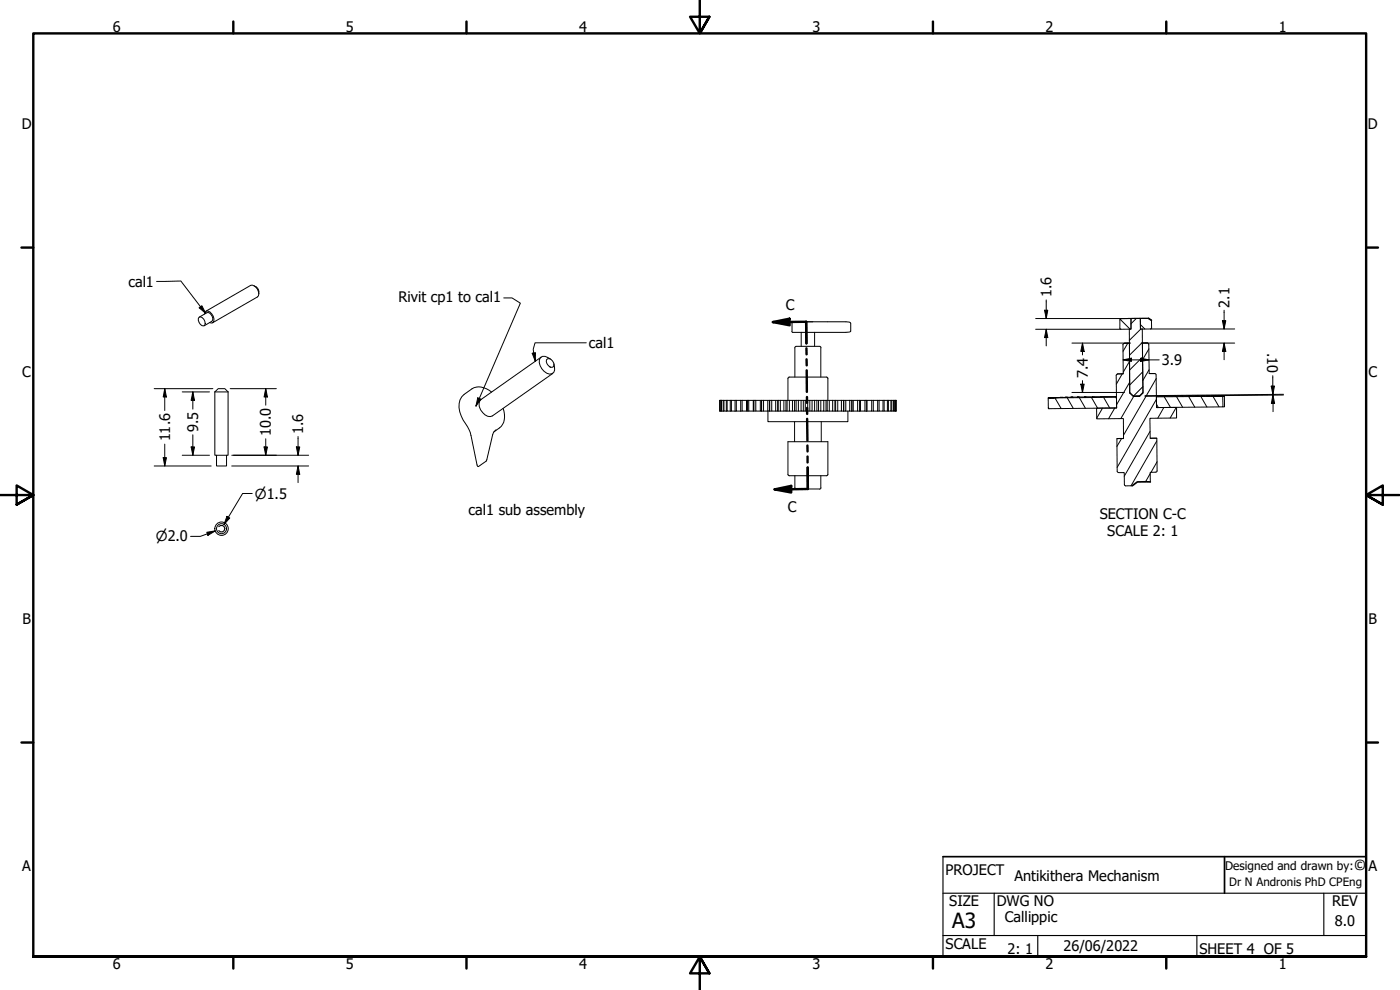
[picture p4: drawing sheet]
<svg xmlns="http://www.w3.org/2000/svg" width="420mm" height="297mm" viewBox="0 0 420 297" stroke-linecap="round" stroke-linejoin="round" font-family="sans-serif">
<!-- layer: Hatch (ANSI) -->
<g fill="none" stroke="#000" stroke-width=".3">
<path d="M336.2 95.8l2.9 2.9M341 95.5l-1.6 1.6M342.3 97.4l1.3 1.3M342.3 98.7l-3.4 3.4M345.2 95.8l.4 .4M316.6 119.4l1.9 3.2M320.3 119.4l1.8 3.1M323.9 119.3l1.9 3.2M327.6 119.3l1.8 3.2M331.2 119.2l1.8 3.2M334.9 119.2l.2 .4M336.8 112.2l-1.8 3.1"/>
<path d="M338.5 103l-1.4 2.4M339 108.4l-1.9 3.3M339 114.7l-3.9 6.8M340.2 118.9l-3.8 6.7M342.9 102.7l-3.9 3.9M342.9 107.1l-3.9 3.9M342.9 111.6l-3.9 3.9M343 116l-2.7 2.7M344.8 104.7l-1.9 3.2M344.8 110.9l-1.8 3.3M347 113.6l-9.8 17M347 119.8l-11.7 20.4"/>
<path d="M349.4 119.1l1.9 3.1M353.1 119l1.8 3.2M356.7 119l1.9 3.2M360.4 118.9l1.8 3.2M364 118.9l1.8 3.2M314.6 122.2l.2 .4M330.9 122.5l-1.8 3M334.6 122.4l-1.9 3.2M336.6 131.6l-1.4 2.4M345.1 129.4l-7.7 13.5M347.1 121.3l.5 1M347.2 132.3l-7.8 13.5"/>
<path d="M347.3 138.5l-1.9 3.2M349.3 122.2l-1.8 3.3M353 122.2l-1.8 3.3M345.2 142.1l-1.4 2.5"/>
</g>
<!-- layer: Visible (ANSI) -->
<g fill="none" stroke="#000" stroke-width=".3">
<path d="M59.8 95.2a1.63 1.63 0 0 1 1.5 .8 1.63 1.63 0 0 1-.1 1.8 1.81 1.81 0 0 1-1.4-2.6zM59.8 95.2l2.3-1.4a1.7 1.7 0 0 1 1.4 2.6l-2.2 1.3M61.4 94.2l.2-.6 .3-.3a2.47 2.47 0 0 1 2 3.5h-1M61.8 93.4l13.4-7.8a2.31 2.31 0 0 1 2.1 3.5l-13.5 7.7M76.2 85.8a2.06 2.06 0 0 1 1.5 2.4M238 99.7l16.8-.1 .5-.3v-2.3l-.5-.4-.9-.1h-15.8l-.4 .5v2.6l.3 .2M240.5 99.7v4.2M241 96.5h3M244.5 99.7v4.2M336.2 95.7l3.2-.1v3.1h-3.2zM336.4 95.6l8.3-.1h-2.5l.1 3.2 3.2-.1 .1-2.5M339.4 95.6l2.8-.1 .1 3.2h.5l.2 19-1 1-1.9 .1-1.1-1-.1-19.1h.5z"/>
<path d="M342.2 95.5l-2.8 .1M64.5 117.6l1-1h2l1 1M64.5 117.6v19h4v-19M64.5 117.6h4M147.5 117.6a5.1 5.1 0 0 0-5.9-.9 5.6 5.6 0 0 0-3.8 5.5 15.5 15.5 0 0 0 3 6.7l.3 .9 2.3 10.2 2.6-1.8 1.9-7.8 .3-.7 .6-.7M162.4 107.1l-18 12.8a3.2 3.2 0 0 0 1.2 4.6l.8 .4 .8 .1 .6-.2 18.1-12.8M164.3 107.6a1.76 1.76 0 0 1 1.8 2.5 1.72 1.72 0 0 1-2.1-2.1zM165.2 107.7a2.28 2.28 0 0 0-3-.4 3.6 3.6 0 0 0 2.7 5l.8-.2a2.23 2.23 0 0 0 .5-2.9M238.5 104.3l.5-.4h7l.4 .4M238.5 104.3v8.8M246.3 104.3v8.8M314.6 119.4l20.5-.2v3.2l-20.5 .2z"/>
<path d="M314.6 119.4h.1M314.7 119.4h1.7h-1.2M314.7 119.4h1.3h-1.4M314.7 119.4h.1M315.2 119.4h.1M315.9 119.3h1.1l-1.8 .1M315.9 119.3h.1M316.9 119.3h.9h-1.9M316.9 119.3h.1M318.2 119.2h.8l-2.1 .1M318.2 119.2v.1M319.7 119.2h.7h-2.2"/>
<path d="M319.7 119.2h.1M321.4 119.2h.6h-2.3M321.4 119.2h.1M323.4 119.1l.4 .1h-2.4M323.4 119.1v.1M325.5 119.1h2.4M325.5 119.1h.3h-2.4M325.5 119.1h.1M327.9 119.1h.1M330.3 119h.1M335.1 118.9l-7.2 .2M337.1 112.1l-1.8 .1"/>
<path d="M337.4 103h1.6v15l1.1 .9M337.4 103l-.4 .4 .1 8.8h-1.7l-.4 .4 .1 9.8-6 .1v3.2l8-.1 .1 6h-2l.1 9.8 .4 .4h1.7l.1 3.9h2.3M339 102.9l-1.6 .1M339 118h.3M340.1 118.9h1.9M342.8 117.9h.2M342.9 102.9h1.5M344.4 102.9l.4 .4 .1 8.8h1.7l.4 .4 .1 9.8 6-.1v3.2l-8 .1 .1 6h2l.1 9.8-.4 .4h-1.7v2.9M344.4 102.9h-1.5l.1 15-1 1M344.9 112.1h1.7M347 119.1l19.9-.2 .1 3.2-19.9 .2zM352.6 118.8h.1"/>
<path d="M355 118.8h-.2h2.4M355 118.8h-8M355 118.8h.1M357.2 118.8h-.3h2.4M357.2 118.8h.1M359.3 118.8h-.4h2.3M359.3 118.8h.1M361.2 118.8h-.6h2.3M361.2 118.8h.1M362.9 118.8h-.7h2.2M362.9 118.8h.1M364.4 118.8h-.9h2"/>
<path d="M364.4 118.8h.1M365.5 118.8h-1h1.9M365.5 118.8h.1M366.4 118.8l-1 .1h1.7M366.4 118.8h.1M367.1 118.9h-1.2h1.6M367.1 118.9h.1M367.5 118.9h-1.3h.7M367.5 118.9v3.2h-.5M65 136.6v3.2h3v-3.2M151 122.5a5.2 5.2 0 0 1-2.7 7.1M216.1 123.3v-3.2v3.2h.3"/>
<path d="M216.1 123.3h.1M216.4 120.1v3.2M216.4 123.3h.1M216.5 120.1v3.2h.5M217 120.1v3.2M217 123.3h.3M217.3 120.1v3.2h.7M218 120.1v3.2M218 123.3h.2M218.2 120.1v3.2h1M219.2 120.1v3.2M219.2 123.3h.3"/>
<path d="M219.5 120.1v3.2h1.1M220.6 120.1v3.2M220.6 123.3h.4M221 120.1v3.2h1.3M222.3 120.1v3.2M222.3 123.3h.4M222.7 120.1h1.5M222.7 120.1h-6.7l.1 3.2M222.7 120.1v3.2h2M224.2 120.1v3.2zM224.2 120.1h.5M224.7 120.1h1.6"/>
<path d="M224.7 120.1v3.2h1.4M226.1 120.1v3.2h.2v-3.2M226.3 120.1h.5M226.3 123.3h.5M226.8 120.1h1.8M226.8 120.1v3.2h1.4M228.2 120.1v3.2h.4v-3.2M228.6 120.1h.6M228.6 120.1v3.2h.6M229.2 120.1h1.8M229.2 120.1v3.2h1.2M230.4 120.1v3.2h.6v-3.2"/>
<path d="M230.5 123.3v3.2h24v-3.2M230.9 120.1v3.2M231 120.1h.6M231 123.3h.6M231.6 120.1h2M231.6 120.1v3.2h1.2M232.8 120.1v3.2h.6v-3.2M233.6 120.1v3.2h-.2M233.6 120.1h.6M233.6 123.3h.6M234.2 120.1h2M234.2 120.1v3.2h1"/>
<path d="M235.2 120.1v3.2h.7v-3.2M236.2 120.1v3.2h-.3M236.2 120.1h.7M236.2 123.3h.7M236.5 132.5h12l-.1 10-.3 .2h-11.4l-.2-.4zM236.5 120.1v-6.6l.4-.4 11.4 .1 .2 .3v6.6M236.9 120.1h2M236.9 120.1v3.2h.9M237.8 120.1v3.2h.7v-3.2M238.5 126.5v6M238.9 120.1v3.2h-.4M238.9 120.1h.7"/>
<path d="M238.9 123.3h.7M239.6 120.1h2.1M239.6 120.1v3.2h.8M240.4 120.1v3.2h.7v-3.2M241.7 120.1v3.2h-.6M241.7 120.1h.7M241.7 123.3h.7M242.4 120.1h2.1M242.4 120.1v3.2h.6M243 120.1v3.2h.7v-3.2M244.5 120.1v3.2h-.8M244.5 120.1h.7"/>
<path d="M244.5 123.3h.7M245.2 120.1h2M245.2 120.1v3.2h.5M245.7 120.1v3.2h.6v-3.2M246.5 126.5v6M247.2 120.1v3.2h-.9M247.2 120.1h.7M247.2 123.3h.7M247.9 120.1h2M247.9 120.1v3.2h.3M248.2 120.1v3.2h.7v-3.2M249.9 120.1v3.2h-1"/>
<path d="M249.9 120.1h.7M249.9 123.3h.7M250.6 120.1h1.9M250.6 120.1v3.2h.2M250.8 120.1v3.2h.6v-3.2M252.5 120.1v3.2h-1.1M252.5 120.1h.7M252.5 123.3h.7M253.2 120.1h1.8M253.2 120.1v3.2M253.8 120.1v3.2h-.6M255 120.1v3.2h-1.2"/>
<path d="M255 120.1h.7M255 123.3h.7M255.7 120.1h1.7M255.7 120.1v3.2M256.1 120.1v3.2h-.4M257.4 120.1v3.2h-1.3M257.4 120.1h.6M257.4 123.3h.6M258 120.1h1.6M258 120.1v3.2M258.2 120.1v3.2h-.2M259.6 120.1v3.2h-1.4"/>
<path d="M259.6 120.1h.5M259.6 123.3h.5M260.1 120.1h1.5M260.1 120.1v3.2M260.2 120.1l-.1 3.2M261.6 120.1v3.2h-1.4M261.6 120.1h7.3v3.2M261.6 123.3h.5M262.1 120.1v3.2h1.3v-3.2M263.4 123.3h.4M263.8 120.1v3.2h1.2v-3.2M265 123.3h.3"/>
<path d="M265.3 120.1v3.2h1v-3.2M266.3 123.3h.3M266.6 120.1v3.2h.8v-3.2M267.4 123.3h.2M267.6 120.1v3.2h.6v-3.2M268.2 123.3h.2M268.4 120.1v3.2h.3v-3.2M268.7 123.3h.1M268.8 120.1v3.2l.1-3.2M337.2 131.6h-2M345.2 131.5h2M238.5 146.4l.5 .4"/>
<path d="M238.5 142.7v3.6M239 146.7h7M246.3 142.7v3.6M246.4 146.4l-.4 .4"/>
<circle cx="66.5" cy="158.6" r="1.5"/>
<circle cx="66.5" cy="158.6" r="2.01"/>
</g>
<!-- layer: Hidden (ANSI) -->
<path d="M65.7 158l.5-.3h.6l.5 .3 .2 .6-.2 .6-.5 .4h-.6l-.5-.4" fill="none" stroke="#000" stroke-width=".34"/>
<!-- layer: Break Line (ANSI) -->
<path d="M344.7 95.5l.9 .6M345.2 144.6h-3.9l-1.5 1.1" fill="none" stroke="#000" stroke-width=".51"/>
<!-- layer: Section Line (ANSI) -->
<path d="M231.9 96.6l5-1 .1 2zM231.9 96.6l10-.1 .1 6.5M242 104.5l.1 1.8M242.1 107.8v1.8M242.1 111.1v6.5M242.2 119.1v1.8M242.2 125.7l.1 6.5M242.2 122.4v1.8M242.3 133.7l.1 1.8M242.4 137v1.8M232.5 146.8l4.9-1v2zM242.4 140.3v6.4l-9.9 .1" fill="none" stroke="#000" stroke-width=".72"/>
<g fill="#000">
<path d="M231.9 96.6l5-1 .1 2z" fill-rule="evenodd"/>
<path d="M232.5 146.8l4.9-1v2z" fill-rule="evenodd"/>
</g>
<!-- layer: Border (ANSI) -->
<g fill="none" stroke="#000" stroke-width=".72">
<path d="M70 6.5v3.5M140 6.5v3.5M210 0v10l-2.9-5h5.8l-2.9 5 2.9-5M280 6.5v3.5M350 6.5v3.5M6.4 74.3h3.6M410 74.3h3.6M0 148.5h10l-5-2.8v5.7l5-2.9-5 2.9M420 148.5h-10l5-2.8v5.7l-5-2.9 5 2.9M6.4 222.8h3.6M410 222.8h3.6M10 287v-277h400v277h-400h400"/>
<path d="M70 287v3.6M140 287v3.6M212.9 292l-2.9-5 2.9 5h-5.8l2.9-5v10M280 287v3.6M350 287v3.6"/>
</g>
<!-- layer: Title (ANSI) -->
<path d="M283 257h127v30h-127M367.5 257v11" fill="none" stroke="#000" stroke-width=".51"/>
<path d="M283 257v30M283 268h127M298.4 268v12.7M397.3 268v12.7M283 280.7h127M311.4 280.7v6.3M359.2 280.7v6.3" fill="none" stroke="#000" stroke-width=".34"/>
<!-- layer: Dimension (ANSI) -->
<g fill="none" stroke="#000" stroke-width=".3">
<path d="M310.8 98.8h25.5M310.8 95.6h25.5M313.5 93.1h1l-.5 2.5zM314 98.8l.5 2.5h-1zM314 90v5.6M314 98.8v5M345.4 98.7h25.1M366.9 96.2h1l-.5 2.5zM367.4 93.1v5.6M46.3 116.6h17.6M49.4 116.6l.6 2.5h-1zM49.4 116.6v6.6"/>
<path d="M54.7 117.6h8.2M57.9 117.6l.5 2.5h-1zM57.9 117.6v5.2M69.1 116.6h13.8M79.8 116.6l.5 2.5h-1.1zM79.8 116.6v5M321.7 102.9h17.6M321.7 117.8h15.8M324.4 115.3h1l-.5 2.5zM324.9 102.9l.5 2.5h-1zM324.9 102.9v3.6M324.9 114.2v3.6"/>
<path d="M337.1 108l2.5-.5v.9zM337.1 108h10.8M342.3 107.5l2.5 .5-2.5 .4zM342.5 102.9h28M367.4 102.9l.5 2.5h-1zM367.4 102.9v5M381.5 115.9l1-.1-.5 2.5zM382 112.7v5.6M382 118.5l.5 2.5-.9 .1zM382 118.5l.1 5M385.2 118.5l-41.6 .4M385.2 118.3l-41.6 .4"/>
<path d="M46.3 139.8h17.1M49 137.3h1l-.6 2.5zM49.4 133.3v6.5M54.7 136.6h8.2M57.4 134.1h1l-.5 2.5zM57.9 130.5v6.1M69.6 136.6h23M69.6 139.8h23M79.2 134.1h1.1l-.5 2.5zM79.8 131.6v5M88.9 134.1h1.1l-.5 2.5zM89.5 139.8l.5 2.5h-1.1z"/>
<path d="M89.5 131v5.6M89.5 139.8v5M62.1 159.7l2.5-.4-2.2 1.3zM64.6 159.3l-4.5 1.6h-2.9M68.1 154.9l.9 .5-1.8 1.9zM75.7 148.1h-2.9l-5.6 9.2"/>
</g>
<g fill="#000">
<path d="M313.5 93.1h1l-.5 2.5z" fill-rule="evenodd"/>
<path d="M366.9 96.2h1l-.5 2.5z" fill-rule="evenodd"/>
<path d="M49.4 116.6l.6 2.5h-1z" fill-rule="evenodd"/>
<path d="M79.8 116.6l.5 2.5h-1.1z" fill-rule="evenodd"/>
<path d="M314 98.8l.5 2.5h-1z" fill-rule="evenodd"/>
<path d="M324.4 115.3h1l-.5 2.5z" fill-rule="evenodd"/>
<path d="M324.9 102.9l.5 2.5h-1z" fill-rule="evenodd"/>
<path d="M337.1 108l2.5-.5v.9z" fill-rule="evenodd"/>
<path d="M342.3 107.5l2.5 .5-2.5 .4z" fill-rule="evenodd"/>
<path d="M367.4 102.9l.5 2.5h-1z" fill-rule="evenodd"/>
<path d="M381.5 115.9l1-.1-.5 2.5z" fill-rule="evenodd"/>
<path d="M49 137.3h1l-.6 2.5z" fill-rule="evenodd"/>
<path d="M57.4 134.1h1l-.5 2.5z" fill-rule="evenodd"/>
<path d="M57.9 117.6l.5 2.5h-1z" fill-rule="evenodd"/>
<path d="M79.2 134.1h1.1l-.5 2.5z" fill-rule="evenodd"/>
<path d="M88.9 134.1h1.1l-.5 2.5z" fill-rule="evenodd"/>
<path d="M382 118.5l.5 2.5-.9 .1z" fill-rule="evenodd"/>
<path d="M68.1 154.9l.9 .5-1.8 1.9z" fill-rule="evenodd"/>
<path d="M89.5 139.8l.5 2.5h-1.1z" fill-rule="evenodd"/>
<path d="M62.1 159.7l2.5-.4-2.2 1.3z" fill-rule="evenodd"/>
</g>
<!-- layer: Symbol (ANSI) -->
<path d="M47 84.4l7.3-.1 7.4 9.7M59.8 92.4l.8-.7 1.1 2.3zM151.2 89.4h2.5l2.5 1.6-13.4 30.9M143.4 119.4l.9 .3-1.5 2.2zM159.7 106l1-.2v2.6zM175.9 102.9h-15.3l-.6 1.9 .7 3.6" fill="none" stroke="#000" stroke-width=".3"/>
<g fill="#000">
<path d="M59.8 92.4l.8-.7 1.1 2.3z" fill-rule="evenodd"/>
<path d="M143.4 119.4l.9 .3-1.5 2.2z" fill-rule="evenodd"/>
<path d="M159.7 106l1-.2v2.6z" fill-rule="evenodd"/>
</g>
<text font-size="6.3" x="285.8" y="278.5">A3</text>
<text font-size="4.5" x="406.3" y="261.2">©</text>
<g font-size="4.4">
<text x="33.8" y="9.6">6</text>
<text x="103.8" y="9.6">5</text>
<text x="173.8" y="9.6">4</text>
<text x="243.8" y="9.6">3</text>
<text x="313.8" y="9.6">2</text>
<text x="383.8" y="9.6">1</text>
<text x="6.5" y="38.8">D</text>
<text x="410.5" y="38.8">D</text>
<text x="38.5" y="86">cal1</text>
<text x="315.6" y="89.2" transform="rotate(-90 315.6 89.2)">1.6</text>
<text x="119.6" y="90.6">Rivit cp1 to cal1</text>
<text x="235.8" y="93">C</text>
<text x="369" y="92.3" transform="rotate(-90 369 92.3)">2.1</text>
<text x="176.7" y="104.5">cal1</text>
<text x="380.3" y="105.9" transform="rotate(90 380.3 105.9)">.10</text>
<text x="6.7" y="113">C</text>
<text x="326.5" y="113.4" transform="rotate(-90 326.5 113.4)">7.4</text>
<text x="348.7" y="109.5">3.9</text>
<text x="410.7" y="113">C</text>
<text x="59.4" y="129.7" transform="rotate(-90 59.4 129.7)">9.5</text>
<text x="81.3" y="130.8" transform="rotate(-90 81.3 130.8)">10.0</text>
<text x="91" y="130.2" transform="rotate(-90 91 130.2)">1.6</text>
<text x="51.1" y="132.4" transform="rotate(-90 51.1 132.4)">11.6</text>
<text x="140.6" y="154.6">cal1 sub assembly</text>
<text x="236.4" y="153.5">C</text>
<text x="330" y="155.6">SECTION C-C</text>
<text x="332.3" y="160.9">SCALE 2: 1</text>
<text x="6.7" y="187.3">B</text>
<text x="410.7" y="187.3">B</text>
<text x="6.7" y="261.5">A</text>
<text x="283.8" y="262.4">PROJECT</text>
<text x="410.7" y="261.5">A</text>
<text x="304.5" y="264.3">Antikithera Mechanism</text>
<text x="284.9" y="272">SIZE</text>
<text x="299.1" y="272">DWG NO</text>
<text x="399.8" y="271.9">REV</text>
<text x="301.6" y="276.5">Callippic</text>
<text x="400.6" y="277.8">8.0</text>
<text x="283.8" y="284.7">SCALE</text>
<text x="302.4" y="286.3">2: 1</text>
<text x="319.2" y="285.4">26/06/2022</text>
<text x="360" y="286.2">SHEET 4 OF 5</text>
<text x="33.8" y="290.6">6</text>
<text x="103.8" y="290.6">5</text>
<text x="173.8" y="290.6">4</text>
<text x="243.8" y="290.6">3</text>
<text x="313.8" y="290.6">2</text>
<text x="383.8" y="290.6">1</text>
</g>
<g font-size="4.1">
<text x="76.5" y="149.6">⌀1.5</text>
<text x="46.8" y="162.5">⌀2.0</text>
</g>
<text font-size="3.6" x="367.7" y="261.2">Designed and drawn by:</text>
<text font-size="3.5" x="368.9" y="265.9">Dr N Andronis PhD CPEng</text>
</svg>
